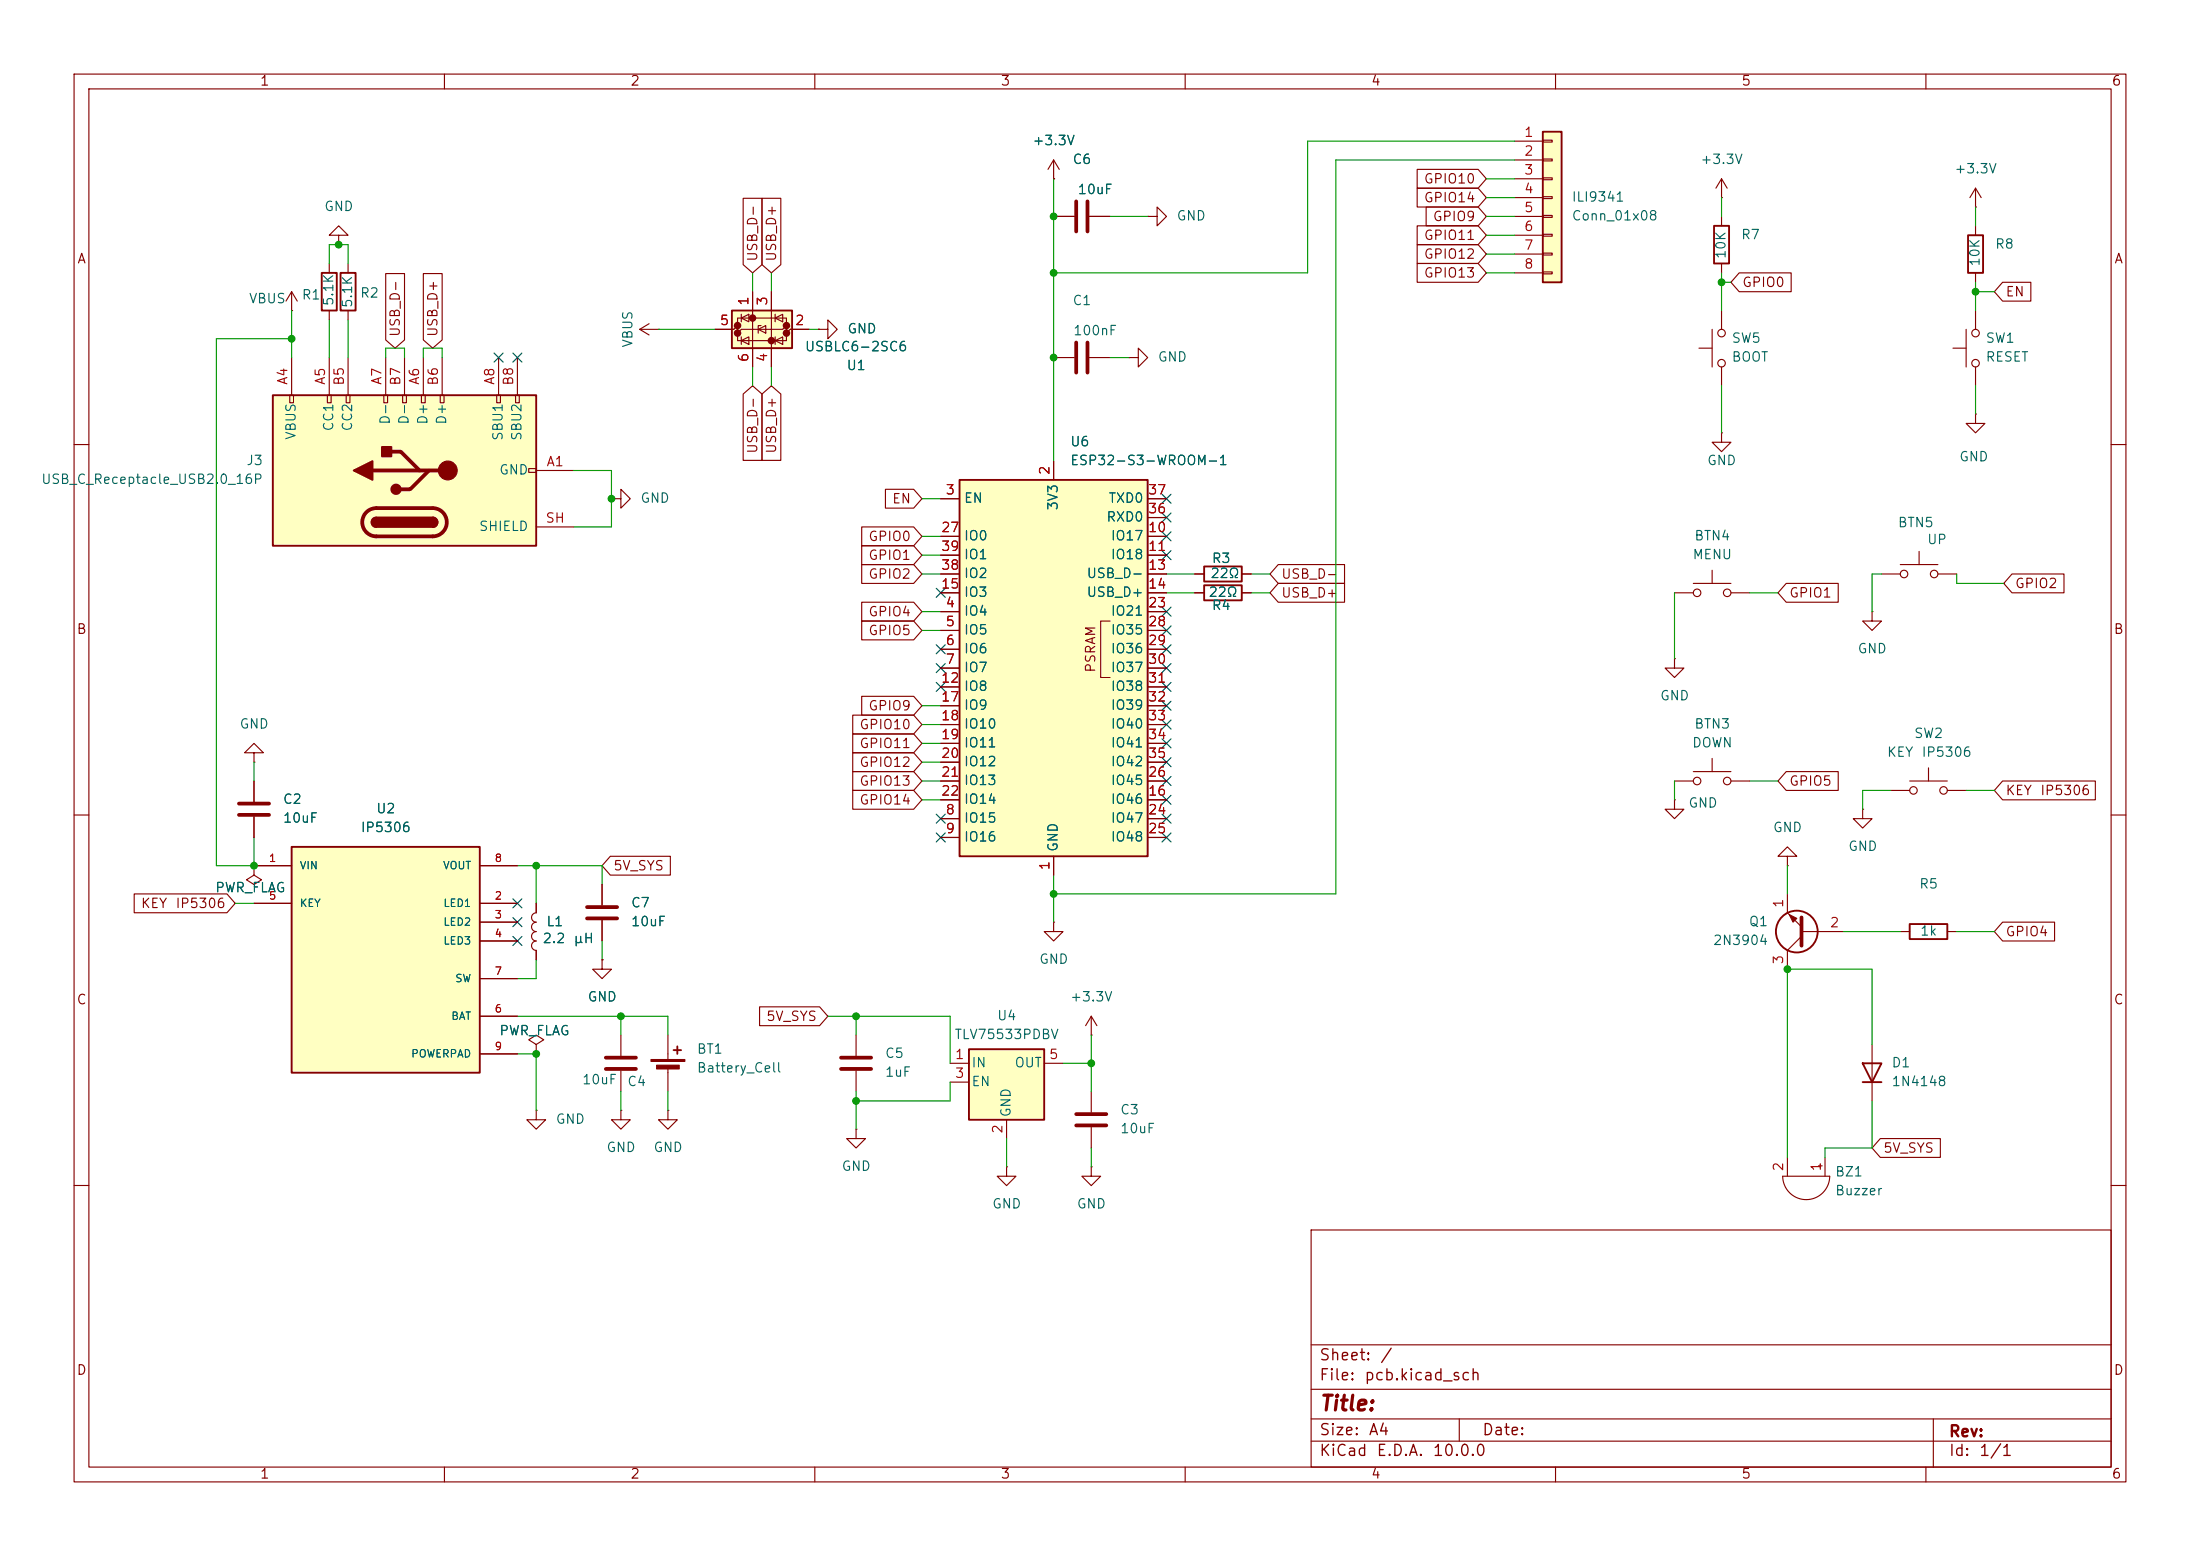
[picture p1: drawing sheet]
<svg xmlns="http://www.w3.org/2000/svg" width="297mm" height="210mm" viewBox="0 0 297 210" stroke-linecap="round" stroke-linejoin="round" font-family="sans-serif">
<g fill="none" stroke="#840000" stroke-width=".15">
<path d="M10 10h277v190h-277zM12 12h273v186h-273zM60 10v2M110 10v2M160 10v2M210 10v2M260 10v2M266.7 30.5v1.3M266.7 36.8v1.3M263.7 47h1.7M265.4 44.5v5M266.7 41.9v2.6"/>
<path d="M266.7 49.5v2.6M10 60h2M285 60h2M10 110h2M34.3 116.8v1.3l1 .6-1 .7-1-.7 1-.6M34.3 116.8h.1M285 110h2M83.8 139.7v2.8M115.6 139.7v2.8M72.4 149.9v1.2h1.3l-1.3 1.3-1.3-1.3h1.3M72.4 149.9h.1M72.4 141l1-.7-1-.6-1 .6 1 .7v1.2"/>
<path d="M72.4 142.2h.1M83.8 144.5v2.8M115.6 144.5v2.8M135.9 157.5v1.3h1.3l-1.3 1.2-1.3-1.2h1.3M135.9 157.5h.1M147.3 147.3v2.8M147.3 152.1v2.8M10 160h2M177 166h108v32h-108zM285 160h2M60 198v2M110 198v2"/>
<path d="M160 198v2M177 194.5h108M177 191.5h108M177 187.5h108M177 181.5h108M197 191.5v3M210 198v2M260 198v2M261 191.5v6.5"/>
<circle cx="266.7" cy="45" r=".51"/>
<circle cx="266.7" cy="49" r=".51"/>
</g>
<path d="M81.8 142.7h4.1M81.8 144.3h4.1M113.5 142.7h4.1M113.5 144.3h4.1M145.3 150.4h4.1M145.3 151.9h4.1" fill="none" stroke="#840000" stroke-width=".51"/>
<path d="M265.7 31.8h2v5h-2z" fill="none" stroke="#840000" stroke-width=".25"/>
<path d="M36.8 53.3h35.6v20.4h-35.6z" fill="#ffffc2"/>
<g fill="none" stroke="#840000" stroke-width=".15">
<path d="M39.1 53.3h.5v1.1h-.5zM39.4 48.3v5M44.2 53.3h.5v1.1h-.5zM44.4 48.3v5M46.7 53.3h.5v1.1h-.5zM47 48.3v5M51.8 53.3h.5v1.1h-.5zM52.1 48.3v5M54.4 53.3h.5v1.1h-.5zM54.6 48.3v5M56.9 53.3h.5v1.1h-.5zM57.1 48.3v5"/>
<path d="M59.4 53.3h.5v1.1h-.5zM59.7 48.3v5M67.1 53.3h.5v1.1h-.5zM67.3 48.3v5M69.6 53.3h.5v1.1h-.5zM69.8 48.3v5M71.4 63.2h1v.6h-1zM72.4 63.5h5.1M72.4 71.1h5.1M254 77.5h2.5M256.5 76.2h5.1M259.1 74.4v1.8"/>
<path d="M261.6 77.5h2.6M252.7 82.6v1.2h1.3l-1.3 1.3-1.2-1.3h1.2M252.7 82.6h.1"/>
<circle cx="257" cy="77.5" r=".51"/>
<circle cx="261.1" cy="77.5" r=".51"/>
</g>
<path d="M36.8 53.3h35.6v20.4h-35.6zM50.8 69.9a.63 .63 0 0 0-.6 .6 .63 .63 0 0 0 .6 .6M58.4 69.9a.64 .64 0 0 1 .7 .6 .64 .64 0 0 1-.7 .6" fill="none" stroke="#840000" stroke-width=".25"/>
<path d="M49.5 69.1a1.9 1.9 0 0 1 1.3-.5h7.6a1.91 1.91 0 0 1 1.9 1.9 1.91 1.91 0 0 1-1.9 1.9h-7.6a1.91 1.91 0 0 1-1.8-1.2 1.91 1.91 0 0 1 .5-2.1zM50.3 63.5h10.2M52.8 61h1.3l2.5 2.5M57.9 63.5l-2.5 2.5h-1.3" fill="none" stroke="#840000" stroke-width=".51"/>
<g fill="#840000" stroke="#840000" stroke-width=".25">
<path d="M50.8 69.9h7.6v1.2h-7.6z"/>
<path d="M50.4 70l.4-.1v1.2a.63 .63 0 0 1-.6-.4 .63 .63 0 0 1 .2-.7z"/>
<path d="M58.4 69.9a.64 .64 0 0 1 .7 .6 .64 .64 0 0 1-.7 .6z"/>
<path d="M47.8 63.5l2.5-1.3v2.6z"/>
<path d="M51.6 60.3h1.2v1.3h-1.2z"/>
<circle cx="53.5" cy="66" r=".63"/>
</g>
<circle cx="60.5" cy="63.5" r="1.27" fill="#840000" stroke="#840000" stroke-width=".15"/>
<path d="M39.4 114.3h25.4v30.5h-25.4z" fill="#ffffc2"/>
<g fill="none" stroke="#840000" stroke-width=".25">
<path d="M43.4 36.8h2.1v5.1h-2.1zM39.4 114.3h25.4v30.5h-25.4zM257.8 124.7h5.1v2h-5.1zM90.9 141.7h1M91.4 141.2v1M251.5 143.5h2.5l-1.3 2.6zM251.5 146.1h2.5"/>
<circle cx="242.6" cy="125.7" r="2.82"/>
</g>
<g fill="none" stroke="#840000" stroke-width=".15">
<path d="M39.4 39.4l-.8 1.2M39.4 39.4l.7 1.2M39.4 39.4v2.5M44.4 35.6v1.2M45.7 31.8h1.3l-1.3-1.3-1.3 1.3h1.3v1.2M45.7 33h.1M266.7 27.9h.1M266.7 25.4l-.8 1.3M266.7 25.4l.8 1.3M266.7 25.4v2.5M39.4 41.9h.1M44.4 41.9v1.3"/>
<path d="M86.4 44.5l1.2 .7M86.4 44.5h2.5M87.6 43.7l-1.2 .8M88.9 44.5h.1M110.5 44.5h1.3v-1.3l1.2 1.3-1.2 1.2v-1.2M110.5 44.5h.1M229.4 47h1.7M231.1 44.5v5M232.4 58.4v1.3h1.3l-1.3 1.3-1.3-1.3h1.3M232.4 58.4h.1M232.4 41.9v2.6M232.4 49.5v2.6"/>
<path d="M266.7 55.9v1.3h1.3l-1.3 1.2-1.3-1.2h1.3M266.7 55.9h.1M82.5 67.3h1.3v-1.3l1.3 1.3-1.3 1.3v-1.3M82.5 67.3h.1M228.6 78.7h5.1M231.1 77v1.7M226.1 88.9v1.3h1.2l-1.2 1.2-1.3-1.2h1.3M226.1 88.9h.1M226.1 80h2.5M233.7 80h2.5M34.3 116.8h5.1M34.3 105.4v2.8"/>
<path d="M34.3 110.2v2.8M64.8 116.8h5M81.3 119.4v2.8M226.1 108v1.2h1.2l-1.2 1.3-1.3-1.3h1.3M226.1 108h.1M226.1 105.4h2.5M228.6 104.1h5.1M231.1 102.4v1.7M233.7 105.4h2.5M241.3 115.6h1.3l-1.3-1.3-1.3 1.3h1.3v1.2M241.3 116.8h.1M255.3 106.7h2.5"/>
<path d="M257.8 105.4h5.1M260.3 103.6v1.8M262.9 106.7h2.5M34.3 121.9h5.1M64.8 121.9h5M64.8 124.5h5M64.8 127h5M64.8 137.2h5M64.8 132.1h5M72.4 125.7a.64 .64 0 0 0-.6 .7 .64 .64 0 0 0 .6 .6 .63 .63 0 0 0-.6 .6 .63 .63 0 0 0 .6 .7v1.2M72.4 121.9v1.3a.64 .64 0 0 0-.6 .6 .64 .64 0 0 0 .6 .7 .63 .63 0 0 0-.6 .6 .63 .63 0 0 0 .6 .6M81.3 129.5v1.3h1.2l-1.2 1.3-1.3-1.3h1.3"/>
<path d="M81.3 129.5h.1M81.3 124.2v2.8M90.2 139.7v3.3M241.3 120.7v2.5l1.9 1.9M243.2 125.7h5.7M243.2 126.4l-1.9 1.9v2.5M256.5 125.7h1.3M262.9 125.7h1.3M64.8 142.2h5M83.8 149.9v1.2h1.3l-1.3 1.3-1.3-1.3h1.3M83.8 149.9h.1M90.2 149.9v1.2h1.2l-1.2 1.3-1.3-1.3h1.3"/>
<path d="M90.2 149.9h.1M90.2 144v3.3M115.6 152.4v1.3h1.2l-1.2 1.2-1.3-1.2h1.3M115.6 152.4h.1M147.3 157.5v1.3h1.3l-1.3 1.2-1.3-1.2h1.3M147.3 157.5h.1M240.7 158.8h6.3a3.2 3.2 0 0 1-3.2 3.1 3.2 3.2 0 0 1-3.1-3.1zM241.3 156.2v2.6M245.5 157.4h.5M245.7 157.1v.5M246.4 156.2v2.6M252.7 141v7.6"/>
<circle cx="232.4" cy="49" r=".51"/>
<circle cx="232.4" cy="45" r=".51"/>
<circle cx="229.1" cy="80" r=".51"/>
<circle cx="233.2" cy="80" r=".51"/>
<circle cx="229.1" cy="105.4" r=".51"/>
<circle cx="233.2" cy="105.4" r=".51"/>
<circle cx="258.3" cy="106.7" r=".51"/>
<circle cx="262.4" cy="106.7" r=".51"/>
</g>
<g fill="#840000" stroke="#840000" stroke-width=".15">
<path d="M87.9 143h4.6v.3h-4.6z"/>
<path d="M88.6 143.8h3.1v.5h-3.1z"/>
<path d="M241.6 123.4l1 .6-.5 .5z"/>
</g>
<path d="M32.3 108.5h4M32.3 110h4M79.2 122.4h4.1M79.2 124h4.1M243.2 123.8v3.8" fill="none" stroke="#840000" stroke-width=".51"/>
<path d="M98.8 41.9h8.1v5.1h-8.1z" fill="#ffffc2"/>
<g fill="#840000" stroke="#840000" stroke-width=".51">
<circle cx="101.6" cy="42.9" r=".25"/>
<circle cx="99.6" cy="43.9" r=".25"/>
<circle cx="106.2" cy="43.9" r=".25"/>
<circle cx="99.6" cy="45" r=".25"/>
<circle cx="106.2" cy="45" r=".25"/>
<circle cx="104.1" cy="46" r=".25"/>
</g>
<g fill="none" stroke="#840000" stroke-width=".15">
<path d="M101.6 39.4v10.1M104.1 39.4v10.1M232.4 29.2v1.3M232.4 35.6v1.2M96.5 44.5h2.6l.5-.6v1.1l.5-.5h5.6l.5-.6v1.1l.5-.5h2.5M99.6 43.9v-1h6.6v1M99.6 45v1h6.6v-1M100.1 42.9l1-.5v1zM100.1 46l1-.5v1zM100.1 42.4v1M100.1 45.5v1M102.4 44.5l1-.6v1.1z"/>
<path d="M102.7 43.9h-.3v1.1M104.6 42.9l1.1-.5v1zM104.6 46l1.1-.5v1zM104.6 42.4v1M104.6 45.5v1"/>
</g>
<path d="M231.4 30.5h2v5.1h-2zM98.8 41.9h8.1v5.1h-8.1z" fill="none" stroke="#840000" stroke-width=".25"/>
<path d="M208.3 17.8h2.5v20.3h-2.5z" fill="#ffffc2"/>
<path d="M208.3 17.8h2.5v20.3h-2.5z" fill="none" stroke="#840000" stroke-width=".25"/>
<g fill="none" stroke="#840000" stroke-width=".15">
<path d="M204.5 19.1h3.8M208.3 18.9h1.2v.3h-1.2zM142.2 24.1h.1M142.2 29.2h2.8M142.2 21.6l-.7 1.3M142.2 21.6l.8 1.3M142.2 21.6v2.5M147.1 29.2h2.8M154.9 29.2h1.3v-1.3l1.3 1.3-1.3 1.3v-1.3M154.9 29.2h.1M204.5 21.6h3.8M204.5 24.1h3.8"/>
<path d="M204.5 26.7h3.8M204.5 29.2h3.8M204.5 31.8h3.8M204.5 34.3h3.8M204.5 36.8h3.8M208.3 21.5h1.2v.2h-1.2zM208.3 24h1.2v.3h-1.2zM208.3 26.5h1.2v.3h-1.2zM208.3 29.1h1.2v.2h-1.2zM208.3 31.6h1.2v.3h-1.2zM208.3 34.2h1.2v.2h-1.2zM208.3 36.7h1.2v.3h-1.2z"/>
<path d="M232.4 26.7h.1M232.4 24.1l-.8 1.3M232.4 24.1l.8 1.3M232.4 24.1v2.6M152.4 48.3h1.3v-1.3l1.2 1.3-1.2 1.2v-1.2M152.4 48.3h.1M34.3 101.6h1.3l-1.3-1.3-1.3 1.3h1.3v1.3M34.3 102.9h.1"/>
</g>
<path d="M145.3 27.2v4M146.8 27.2v4" fill="none" stroke="#840000" stroke-width=".51"/>
<path d="M129.5 64.8h25.4v50.8h-25.4z" fill="#ffffc2"/>
<path d="M46 36.8h2v5.1h-2zM129.5 64.8h25.4v50.8h-25.4zM162.6 79h5v2h-5zM162.6 76.5h5v2h-5z" fill="none" stroke="#840000" stroke-width=".25"/>
<g fill="none" stroke="#840000" stroke-width=".15">
<path d="M47 35.6v1.2M47 41.9v1.3M142.2 48.3h2.8M147.1 48.3h2.8M127 67.3h2.5M127 72.4h2.5M127 74.9h2.5M127 77.5h2.5M142.2 62.2v2.6M154.9 67.3h2.6M154.9 72.4h2.6M154.9 74.9h2.6"/>
<path d="M154.9 77.5h2.6M154.9 69.9h2.6M161.3 77.5h1.3M167.6 77.5h1.3M127 82.6h2.5M127 85.1h2.5M127 87.6h2.5M127 90.2h2.5M127 92.7h2.5M127 80h2.5M127 95.3h2.5M127 97.8h2.5"/>
<path d="M149.9 83.8h-1.3v7.6h1.3M154.9 82.6h2.6M154.9 85.1h2.6M154.9 87.6h2.6M154.9 90.2h2.6M154.9 92.7h2.6M154.9 80h2.6M154.9 95.3h2.6M154.9 97.8h2.6M161.3 80h1.3M167.6 80h1.3M127 110.5h2.5"/>
<path d="M127 113h2.5M127 108h2.5M127 100.3h2.5M127 102.9h2.5M127 105.4h2.5M142.2 115.6v2.5M154.9 110.5h2.6M154.9 113h2.6M154.9 108h2.6M154.9 100.3h2.6M154.9 102.9h2.6M154.9 105.4h2.6"/>
<path d="M251.5 109.2v1.3h1.2l-1.2 1.3-1.3-1.3h1.3M251.5 109.2h.1M142.2 124.5v1.2h1.3l-1.3 1.3-1.2-1.3h1.2M142.2 124.5h.1"/>
</g>
<path d="M145.3 46.2v4.1M146.8 46.2v4.1" fill="none" stroke="#840000" stroke-width=".51"/>
<path d="M130.8 141.6h10.2v9.5h-10.2z" fill="#ffffc2"/>
<path d="M130.8 141.6h10.2v9.5h-10.2z" fill="none" stroke="#840000" stroke-width=".25"/>
<g fill="none" stroke="#840000" stroke-width=".15">
<path d="M52.1 36.9h2.5v9l-1.3 1.1-1.2-1.1zM57.1 36.9h2.6v9l-1.3 1.1-1.3-1.1zM100.3 26.8h2.6v8.9l-1.3 1.1-1.3-1.1zM101.6 39.4v2.5M102.9 26.8h2.5v8.9l-1.3 1.1-1.2-1.1zM104.1 39.4v2.5M142.2 24.1h.1M142.2 29.2h2.8M147.1 29.2h2.8M191.3 22.9h8.2l1.2 1.2-1.2 1.3h-8.2zM191.3 35.6h8.2l1.2 1.2-1.2 1.3h-8.2zM191.3 33h8.2l1.2 1.3-1.2 1.3h-8.2z"/>
<path d="M191.3 25.4h8.2l1.2 1.3-1.2 1.2h-8.2zM191.3 30.5h8.2l1.2 1.3-1.2 1.2h-8.2zM192.5 27.9h7l1.2 1.3-1.2 1.3h-7zM234.8 36.8h7v2.6h-7l-1.1-1.3zM270.4 38.1h3.8v2.5h-3.8l-1.2-1.2zM96.5 44.5h2.6M100.3 53.2l1.3-1.1 1.3 1.1v8.9h-2.6zM101.6 47v2.5M102.9 53.2l1.2-1.1 1.3 1.1v8.9h-2.5zM104.1 47v2.5M106.7 44.5h2.5M110.5 44.5h.1"/>
<path d="M116.3 76.2h7l1.2 1.3-1.2 1.2h-7zM116.3 73.7h7l1.2 1.2-1.2 1.3h-7zM116.3 71.1h7l1.2 1.3-1.2 1.3h-7zM119.5 66h3.8l1.2 1.3-1.2 1.3h-3.8zM127 67.3h2.5M127 72.4h2.5M127 74.9h2.5M127 77.5h2.5M142.2 62.2v2.6M154.9 67.3h2.6M154.9 72.4h2.6M154.9 74.9h2.6"/>
<path d="M154.9 77.5h2.6M154.9 69.9h2.6M161.3 77.5h1.3M167.6 77.5h1.3M172.6 78.7h8.9v2.6h-8.9l-1.2-1.3zM172.6 76.2h8.9v2.5h-8.9l-1.2-1.2zM241.1 78.7h7.1v2.6h-7.1l-1.1-1.3zM271.6 77.5h7v2.5h-7l-1.1-1.3zM115.1 96.5h8.2l1.2 1.3-1.2 1.3h-8.2zM115.1 99.1h8.2l1.2 1.2-1.2 1.3h-8.2zM116.3 94h7l1.2 1.3-1.2 1.2h-7zM116.3 81.3h7l1.2 1.3-1.2 1.2h-7z"/>
<path d="M116.3 83.8h7l1.2 1.3-1.2 1.3h-7zM127 82.6h2.5M127 85.1h2.5M127 87.6h2.5M127 90.2h2.5M127 92.7h2.5M127 80h2.5M127 95.3h2.5M127 97.8h2.5M154.9 82.6h2.6M154.9 85.1h2.6M154.9 87.6h2.6"/>
<path d="M154.9 90.2h2.6M154.9 92.7h2.6M154.9 80h2.6M154.9 95.3h2.6M154.9 97.8h2.6M161.3 80h1.3M167.6 80h1.3M34.3 116.8h.1M34.3 116.8h5.1M34.3 105.4v2.8M34.3 110.2v2.8M64.8 116.8h5"/>
<path d="M81.3 119.4v2.8M82.4 115.6h8.1v2.5h-8.1l-1.1-1.3zM115.1 101.6h8.2l1.2 1.3-1.2 1.2h-8.2zM115.1 104.1h8.2l1.2 1.3-1.2 1.3h-8.2zM115.1 106.7h8.2l1.2 1.3-1.2 1.2h-8.2zM127 110.5h2.5M127 113h2.5M127 108h2.5M127 100.3h2.5M127 102.9h2.5M127 105.4h2.5M142.2 115.6v2.5"/>
<path d="M154.9 110.5h2.6M154.9 113h2.6M154.9 108h2.6M154.9 100.3h2.6M154.9 102.9h2.6M154.9 105.4h2.6M241.1 104.1h7.1v2.6h-7.1l-1.1-1.3zM270.4 105.4h12.5v2.6h-12.5l-1.2-1.3zM18.1 120.6h12.5l1.1 1.3-1.1 1.3h-12.5zM34.3 121.9h5.1M64.8 121.9h5M64.8 124.5h5"/>
<path d="M64.8 127h5M64.8 137.2h5M64.8 132.1h5M72.4 121.9v1.3M72.4 128.3v1.2M81.3 129.5h.1M81.3 124.2v2.8M102.5 135.9h8.1l1.2 1.3-1.2 1.2h-8.1zM147.3 139.7h.1M147.3 137.2l-.7 1.2M147.3 137.2l.8 1.2M147.3 137.2v2.5"/>
<path d="M270.4 124.5h7v2.5h-7l-1.2-1.3zM64.8 142.2h5M72.4 142.2h.1M128.3 143.5h2.5M128.3 146.1h2.5M135.9 151.1v2.6M141 143.5h2.5M253.8 153.7h8.1v2.5h-8.1l-1.1-1.3z"/>
</g>
<g fill="none" stroke="#009600" stroke-width=".15">
<path d="M204.5 19.1h-28v17.7h-34.3M44.4 35.6v-2.6h2.6v2.6M101.6 36.8v2.6M104.1 36.8v2.6M142.2 24.1v38.1M149.9 29.2h5M200.7 31.8h3.8M200.7 29.2h3.8M200.7 36.8h3.8M200.7 24.1h3.8M200.7 34.3h3.8M200.7 26.7h3.8"/>
<path d="M204.5 21.6h-24.2v99.1h-38.1M232.4 38.1h1.3M232.4 26.7v2.5M232.4 36.8v5.1M266.7 39.4h2.5M266.7 27.9v2.6M266.7 38.1v3.8M39.4 41.9v6.4M39.4 45.7h-10.2v71.1h5.1v-3.8M44.4 43.2v5.1M47 43.2v5.1M52.1 48.3v-1.3h2.5v1.3"/>
<path d="M57.1 48.3v-1.3h2.6v1.3M88.9 44.5h7.6M101.6 49.5v2.6M104.1 49.5v2.6M109.2 44.5h1.3M149.9 48.3h2.5M232.4 52.1v6.3M266.7 52.1v3.8M77.5 63.5h5v7.6h-5M124.5 77.5h2.5M124.5 67.3h2.5M124.5 72.4h2.5"/>
<path d="M124.5 74.9h2.5M157.5 77.5h3.8M168.9 77.5h2.5M254 77.5h-1.3v5.1M264.2 77.5v1.2h6.3M124.5 95.3h2.5M124.5 97.8h2.5M124.5 82.6h2.5M124.5 85.1h2.5M157.5 80h3.8M168.9 80h2.5M226.1 80v8.9"/>
<path d="M236.2 80h3.8M34.3 102.9v2.5M69.8 116.8h11.5v2.6M72.4 116.8v5.1M124.5 102.9h2.5M124.5 100.3h2.5M124.5 105.4h2.5M124.5 108h2.5M142.2 118.1v6.4M226.1 105.4v2.6M236.2 105.4h3.8M241.3 116.8v3.9"/>
<path d="M255.3 106.7h-3.8v2.5M265.4 106.7h3.8M31.7 121.9h2.6M69.8 137.2h20.4v2.5M72.4 129.5v2.6h-2.6M81.3 127v2.5M83.8 137.2v2.5M111.8 137.2h16.5v6.3M115.6 137.2v2.5M147.3 139.7v7.6M248.9 125.7h7.6M264.2 125.7h5"/>
<path d="M69.8 142.2h2.6v7.7M83.8 147.3v2.6M90.2 147.3v2.6M115.6 147.3v5.1M128.3 146.1v2.5h-12.7M135.9 153.7v3.8M143.5 143.5h3.8M147.3 154.9v2.6M252.7 141v-10.2h-11.4v25.4M252.7 148.6v6.3h-6.3v1.3"/>
</g>
<g fill="none" stroke="#000084" stroke-width=".15">
<path d="M66.7 47.7l1.2 1.2M67.9 47.7l-1.2 1.2M69.2 47.7l1.3 1.2M70.5 47.7l-1.3 1.2M126.4 79.4l1.2 1.2M127.6 79.4l-1.2 1.2M156.9 66.7l1.2 1.2M156.9 69.2l1.2 1.3M156.9 74.3l1.2 1.2M156.9 71.8l1.2 1.2M158.1 66.7l-1.2 1.2M158.1 69.2l-1.2 1.3"/>
<path d="M158.1 74.3l-1.2 1.2M158.1 71.8l-1.2 1.2M126.4 89.6l1.2 1.2M126.4 87l1.2 1.2M126.4 92.1l1.2 1.2M127.6 89.6l-1.2 1.2M127.6 87l-1.2 1.2M127.6 92.1l-1.2 1.2M156.9 99.7l1.2 1.2M156.9 84.5l1.2 1.2M156.9 81.9l1.2 1.3M156.9 97.2l1.2 1.2"/>
<path d="M156.9 87l1.2 1.2M156.9 94.6l1.2 1.3M156.9 89.6l1.2 1.2M156.9 92.1l1.2 1.2M158.1 99.7l-1.2 1.2M158.1 81.9l-1.2 1.3M158.1 84.5l-1.2 1.2M158.1 97.2l-1.2 1.2M158.1 87l-1.2 1.2M158.1 94.6l-1.2 1.3M158.1 89.6l-1.2 1.2M158.1 92.1l-1.2 1.2"/>
<path d="M126.4 112.4l1.2 1.2M126.4 109.9l1.2 1.2M127.6 112.4l-1.2 1.2M127.6 109.9l-1.2 1.2M156.9 102.3l1.2 1.2M156.9 112.4l1.2 1.2M156.9 109.9l1.2 1.2M156.9 104.8l1.2 1.2M156.9 107.3l1.2 1.3M158.1 102.3l-1.2 1.2M158.1 112.4l-1.2 1.2M158.1 109.9l-1.2 1.2"/>
<path d="M158.1 104.8l-1.2 1.2M158.1 107.3l-1.2 1.3M69.2 123.9l1.3 1.2M69.2 121.3l1.3 1.2M69.2 126.4l1.3 1.2M70.5 123.9l-1.3 1.2M70.5 121.3l-1.3 1.2M70.5 126.4l-1.3 1.2"/>
</g>
<g fill="#009600" stroke="#009600" stroke-width=".14">
<circle cx="72.4" cy="142.2" r=".46"/>
<circle cx="83.8" cy="137.2" r=".46"/>
<circle cx="142.2" cy="29.2" r=".46"/>
<circle cx="142.2" cy="48.3" r=".46"/>
<circle cx="142.2" cy="36.8" r=".46"/>
<circle cx="34.3" cy="116.8" r=".46"/>
<circle cx="72.4" cy="116.8" r=".46"/>
<circle cx="45.7" cy="33" r=".46"/>
<circle cx="39.4" cy="45.7" r=".46"/>
<circle cx="266.7" cy="39.4" r=".46"/>
<circle cx="82.5" cy="67.3" r=".46"/>
<circle cx="142.2" cy="120.7" r=".46"/>
<circle cx="115.6" cy="137.2" r=".46"/>
<circle cx="147.3" cy="143.5" r=".46"/>
<circle cx="115.6" cy="148.6" r=".46"/>
<circle cx="232.4" cy="38.1" r=".46"/>
<circle cx="241.3" cy="130.8" r=".46"/>
</g>
<text font-size="2" fill="#840000" x="178" y="190.9">Title:</text>
<g font-size="1.5" fill="#840000">
<text x="178" y="184">Sheet:</text>
<text x="186.2" y="184">/</text>
<text x="178" y="186.7">File:</text>
<text x="184.1" y="186.7">pcb.kicad_sch</text>
<text x="178" y="196.9">KiCad</text>
<text x="178" y="194.1">Size:</text>
<text x="184.7" y="194.1">A4</text>
<text x="185.7" y="196.9">E.D.A.</text>
<text x="193.3" y="196.9">10.0.0</text>
<text x="200" y="194.1">Date:</text>
<text x="263" y="194.3">Rev:</text>
<text x="263" y="196.9">Id:</text>
<text x="267.1" y="196.9">1/1</text>
</g>
<g font-size="1.3" fill="#840000">
<text x="35" y="11.9">1</text>
<text x="85" y="11.9">2</text>
<text x="135" y="11.9">3</text>
<text x="185" y="11.9">4</text>
<text x="235" y="11.9">5</text>
<text x="285" y="11.9">6</text>
<text x="192.1" y="25.1">GPIO10</text>
<text x="192.1" y="27.6">GPIO14</text>
<text x="10.3" y="35.9">A</text>
<text x="102.6" y="35.4" transform="rotate(-90 102.6 35.4)">USB_D-</text>
<text x="105.1" y="35.4" transform="rotate(-90 105.1 35.4)">USB_D+</text>
<text x="192.1" y="35.2">GPIO12</text>
<text x="192.1" y="32.7">GPIO11</text>
<text x="193.3" y="30.2">GPIO9</text>
<text x="285.3" y="35.9">A</text>
<text x="192.1" y="37.8">GPIO13</text>
<text x="235.1" y="39.1">GPIO0</text>
<text x="270.7" y="40.3">EN</text>
<text x="54.3" y="45.6" transform="rotate(-90 54.3 45.6)">USB_D-</text>
<text x="59.4" y="45.6" transform="rotate(-90 59.4 45.6)">USB_D+</text>
<text x="102.6" y="61.3" transform="rotate(-90 102.6 61.3)">USB_D-</text>
<text x="105.1" y="61.3" transform="rotate(-90 105.1 61.3)">USB_D+</text>
<text x="120.3" y="68.3">EN</text>
<text x="117.1" y="75.9">GPIO1</text>
<text x="117.1" y="73.3">GPIO0</text>
<text x="117.1" y="78.4">GPIO2</text>
<text x="117.1" y="83.5">GPIO4</text>
<text x="172.9" y="81">USB_D+</text>
<text x="172.9" y="78.4">USB_D-</text>
<text x="241.5" y="81">GPIO1</text>
<text x="271.9" y="79.7">GPIO2</text>
<text x="10.3" y="85.9">B</text>
<text x="117.1" y="86">GPIO5</text>
<text x="285.3" y="85.9">B</text>
<text x="148.2" y="90.9" transform="rotate(-90 148.2 90.9)">PSRAM</text>
<text x="115.9" y="98.7">GPIO10</text>
<text x="115.9" y="101.3">GPIO11</text>
<text x="117.1" y="96.2">GPIO9</text>
<text x="115.9" y="103.8">GPIO12</text>
<text x="115.9" y="106.4">GPIO13</text>
<text x="241.5" y="106.4">GPIO5</text>
<text x="270.7" y="107.6">KEY</text>
<text x="275.3" y="107.6">IP5306</text>
<text x="115.9" y="108.9">GPIO14</text>
<text x="82.7" y="117.8">5V_SYS</text>
<text x="18.9" y="122.9">KEY</text>
<text x="23.6" y="122.9">IP5306</text>
<text x="270.7" y="126.7">GPIO4</text>
<text x="10.3" y="135.9">C</text>
<text x="285.3" y="135.9">C</text>
<text x="103.4" y="138.1">5V_SYS</text>
<text x="254.2" y="155.9">5V_SYS</text>
<text x="10.3" y="185.9">D</text>
<text x="285.3" y="185.9">D</text>
<text x="35" y="199.9">1</text>
<text x="85" y="199.9">2</text>
<text x="135" y="199.9">3</text>
<text x="185" y="199.9">4</text>
<text x="235" y="199.9">5</text>
<text x="285" y="199.9">6</text>
</g>
<g font-size="1.3" fill="#006464">
<text x="139.3" y="19.9">+3.3V</text>
<text x="144.7" y="22.5">C6</text>
<text x="229.5" y="22.5">+3.3V</text>
<text x="263.8" y="23.7">+3.3V</text>
<text x="43.7" y="28.8">GND</text>
<text x="145.4" y="26.5">10uF</text>
<text x="212.1" y="27.5">ILI9341</text>
<text x="158.8" y="30.1">GND</text>
<text x="212.1" y="30.1">Conn_01x08</text>
<text x="233.3" y="35" transform="rotate(-90 233.3 35)">10K</text>
<text x="235" y="32.6">R7</text>
<text x="269.2" y="33.9">R8</text>
<text x="33.5" y="41.2">VBUS</text>
<text x="40.6" y="40.7">R1</text>
<text x="45.3" y="41.4" transform="rotate(-90 45.3 41.4)">5.1K</text>
<text x="47.9" y="41.6" transform="rotate(-90 47.9 41.6)">5.1K</text>
<text x="48.5" y="40.5">R2</text>
<text x="144.7" y="41.5">C1</text>
<text x="267.6" y="36.1" transform="rotate(-90 267.6 36.1)">10K</text>
<text x="85.7" y="47" transform="rotate(-90 85.7 47)">VBUS</text>
<text x="108.6" y="47.7">USBLC6-2SC6</text>
<text x="114.3" y="45.3">GND</text>
<text x="144.8" y="45.6">100nF</text>
<text x="233.7" y="46.6">SW5</text>
<text x="268" y="46.6">SW1</text>
<text x="114.2" y="50.3">U1</text>
<text x="156.2" y="49.1">GND</text>
<text x="233.7" y="49.1">BOOT</text>
<text x="268" y="49.1">RESET</text>
<text x="40.2" y="59.5" transform="rotate(-90 40.2 59.5)">VBUS</text>
<text x="45.3" y="58.3" transform="rotate(-90 45.3 58.3)">CC1</text>
<text x="47.9" y="58.3" transform="rotate(-90 47.9 58.3)">CC2</text>
<text x="52.9" y="57.4" transform="rotate(-90 52.9 57.4)">D-</text>
<text x="55.5" y="57.4" transform="rotate(-90 55.5 57.4)">D-</text>
<text x="58" y="57.4" transform="rotate(-90 58 57.4)">D+</text>
<text x="60.6" y="57.4" transform="rotate(-90 60.6 57.4)">D+</text>
<text x="68.2" y="59.6" transform="rotate(-90 68.2 59.6)">SBU1</text>
<text x="70.7" y="59.6" transform="rotate(-90 70.7 59.6)">SBU2</text>
<text x="5.5" y="65.6">USB_C_Receptacle_USB2.0_16P</text>
<text x="33.2" y="63.1">J3</text>
<text x="67.3" y="64.4">GND</text>
<text x="144.4" y="60.6">U6</text>
<text x="144.4" y="63.1">ESP32-S3-WROOM-1</text>
<text x="230.4" y="63.1">GND</text>
<text x="264.4" y="62.6">GND</text>
<text x="64.6" y="72">SHIELD</text>
<text x="86.4" y="68.2">GND</text>
<text x="130" y="68.2">EN</text>
<text x="143.1" y="69" transform="rotate(-90 143.1 69)">3V3</text>
<text x="149.3" y="70.7">RXD0</text>
<text x="149.6" y="68.2">TXD0</text>
<text x="256.1" y="71.5">BTN5</text>
<text x="130" y="73.3">IO0</text>
<text x="130" y="75.8">IO1</text>
<text x="149.9" y="73.3">IO17</text>
<text x="149.9" y="75.8">IO18</text>
<text x="163.5" y="76.3">R3</text>
<text x="228.4" y="75.8">MENU</text>
<text x="228.6" y="73.3">BTN4</text>
<text x="260.1" y="73.8">UP</text>
<text x="130" y="83.4">IO4</text>
<text x="130" y="80.9">IO3</text>
<text x="130" y="78.3">IO2</text>
<text x="146.6" y="78.3">USB_D-</text>
<text x="146.6" y="80.9">USB_D+</text>
<text x="149.9" y="83.4">IO21</text>
<text x="163.1" y="80.9">22Ω</text>
<text x="163.3" y="78.3">22Ω</text>
<text x="163.5" y="82.7">R4</text>
<text x="130" y="86">IO5</text>
<text x="130" y="88.5">IO6</text>
<text x="149.9" y="86">IO35</text>
<text x="149.9" y="88.5">IO36</text>
<text x="250.7" y="88.5">GND</text>
<text x="130" y="91">IO7</text>
<text x="130" y="93.6">IO8</text>
<text x="149.9" y="91">IO37</text>
<text x="149.9" y="93.6">IO38</text>
<text x="224" y="94.8">GND</text>
<text x="32.3" y="98.7">GND</text>
<text x="130" y="96.1">IO9</text>
<text x="130" y="98.7">IO10</text>
<text x="130" y="101.2">IO11</text>
<text x="149.9" y="96.1">IO39</text>
<text x="149.9" y="98.7">IO40</text>
<text x="149.9" y="101.2">IO41</text>
<text x="228.3" y="101.2">DOWN</text>
<text x="228.6" y="98.7">BTN3</text>
<text x="258.3" y="99.9">SW2</text>
<text x="130" y="103.7">IO12</text>
<text x="130" y="106.3">IO13</text>
<text x="149.9" y="106.3">IO45</text>
<text x="149.9" y="103.7">IO42</text>
<text x="254.7" y="102.5">KEY</text>
<text x="259.3" y="102.5">IP5306</text>
<text x="38.1" y="108.8">C2</text>
<text x="38.1" y="111.4">10uF</text>
<text x="48.6" y="112.6">IP5306</text>
<text x="50.7" y="110.1">U2</text>
<text x="130" y="111.4">IO15</text>
<text x="130" y="113.9">IO16</text>
<text x="130" y="108.8">IO14</text>
<text x="149.9" y="108.8">IO46</text>
<text x="149.9" y="111.4">IO47</text>
<text x="149.9" y="113.9">IO48</text>
<text x="227.8" y="109.3">GND</text>
<text x="239.3" y="112.6">GND</text>
<text x="143.1" y="115.1" transform="rotate(-90 143.1 115.1)">GND</text>
<text x="249.4" y="115.2">GND</text>
<text x="29" y="120.8">PWR_FLAG</text>
<text x="73.7" y="125.3">L1</text>
<text x="85.1" y="122.8">C7</text>
<text x="85.1" y="125.3">10uF</text>
<text x="236" y="125.3">Q1</text>
<text x="259" y="120.2">R5</text>
<text x="73.2" y="127.6">2.2</text>
<text x="77.4" y="127.6">µH</text>
<text x="140.2" y="130.4">GND</text>
<text x="231.2" y="127.9">2N3904</text>
<text x="259.1" y="126.6">1k</text>
<text x="79.2" y="135.5">GND</text>
<text x="144.4" y="135.5">+3.3V</text>
<text x="67.3" y="140.1">PWR_FLAG</text>
<text x="94" y="142.5">BT1</text>
<text x="119.4" y="143.1">C5</text>
<text x="128.8" y="140.6">TLV75533PDBV</text>
<text x="134.5" y="138">U4</text>
<text x="78.5" y="146.7">10uF</text>
<text x="84.6" y="146.9">C4</text>
<text x="94" y="145.1">Battery_Cell</text>
<text x="119.4" y="145.6">1uF</text>
<text x="131.1" y="144.4">IN</text>
<text x="131.1" y="146.9">EN</text>
<text x="136.9" y="144.4">OUT</text>
<text x="255.3" y="144.4">D1</text>
<text x="255.3" y="146.9">1N4148</text>
<text x="74.9" y="152">GND</text>
<text x="81.8" y="155.8">GND</text>
<text x="88.1" y="155.8">GND</text>
<text x="136.8" y="150.9" transform="rotate(-90 136.8 150.9)">GND</text>
<text x="151.1" y="150.7">C3</text>
<text x="151.1" y="153.3">10uF</text>
<text x="113.5" y="158.3">GND</text>
<text x="247.7" y="159.1">BZ1</text>
<text x="247.7" y="161.6">Buzzer</text>
<text x="133.9" y="163.4">GND</text>
<text x="145.3" y="163.4">GND</text>
</g>
<g font-size="1.3" fill="#a90000">
<text x="205.7" y="18.8">1</text>
<text x="205.7" y="21.3">2</text>
<text x="205.7" y="23.9">3</text>
<text x="205.7" y="26.4">4</text>
<text x="205.7" y="29">5</text>
<text x="205.7" y="31.5">6</text>
<text x="205.7" y="34">7</text>
<text x="101.3" y="41.3" transform="rotate(-90 101.3 41.3)">1</text>
<text x="103.9" y="41.3" transform="rotate(-90 103.9 41.3)">3</text>
<text x="205.7" y="36.6">8</text>
<text x="97.1" y="44.2">5</text>
<text x="107.2" y="44.2">2</text>
<text x="39.1" y="52.1" transform="rotate(-90 39.1 52.1)">A4</text>
<text x="44.2" y="52.1" transform="rotate(-90 44.2 52.1)">A5</text>
<text x="46.7" y="52.1" transform="rotate(-90 46.7 52.1)">B5</text>
<text x="51.8" y="52.1" transform="rotate(-90 51.8 52.1)">A7</text>
<text x="54.4" y="52.1" transform="rotate(-90 54.4 52.1)">B7</text>
<text x="56.9" y="52.1" transform="rotate(-90 56.9 52.1)">A6</text>
<text x="59.4" y="52.1" transform="rotate(-90 59.4 52.1)">B6</text>
<text x="67.1" y="52.1" transform="rotate(-90 67.1 52.1)">A8</text>
<text x="69.6" y="52.1" transform="rotate(-90 69.6 52.1)">B8</text>
<text x="101.3" y="49" transform="rotate(-90 101.3 49)">6</text>
<text x="103.9" y="49" transform="rotate(-90 103.9 49)">4</text>
<text x="73.7" y="63.2">A1</text>
<text x="142" y="64.2" transform="rotate(-90 142 64.2)">2</text>
<text x="73.6" y="70.9">SH</text>
<text x="127.6" y="67.1">3</text>
<text x="154.9" y="69.6">36</text>
<text x="154.9" y="67.1">37</text>
<text x="127" y="72.1">27</text>
<text x="127" y="77.2">38</text>
<text x="127" y="74.7">39</text>
<text x="154.9" y="72.1">10</text>
<text x="154.9" y="74.7">11</text>
<text x="154.9" y="77.2">13</text>
<text x="127" y="79.8">15</text>
<text x="127.6" y="82.3">4</text>
<text x="154.9" y="79.8">14</text>
<text x="154.9" y="82.3">23</text>
<text x="127.6" y="84.8">5</text>
<text x="127.6" y="87.4">6</text>
<text x="127.6" y="89.9">7</text>
<text x="154.9" y="84.8">28</text>
<text x="154.9" y="87.4">29</text>
<text x="154.9" y="89.9">30</text>
<text x="127" y="92.5">12</text>
<text x="127" y="95">17</text>
<text x="154.9" y="92.5">31</text>
<text x="154.9" y="95">32</text>
<text x="127" y="97.5">18</text>
<text x="127" y="100.1">19</text>
<text x="154.9" y="97.5">33</text>
<text x="154.9" y="100.1">34</text>
<text x="127" y="102.6">20</text>
<text x="127" y="105.2">21</text>
<text x="127" y="107.7">22</text>
<text x="154.9" y="107.7">16</text>
<text x="154.9" y="105.2">26</text>
<text x="154.9" y="102.6">35</text>
<text x="127.6" y="110.2">8</text>
<text x="127.6" y="112.8">9</text>
<text x="154.9" y="110.2">24</text>
<text x="154.9" y="112.8">25</text>
<text x="142" y="117.5" transform="rotate(-90 142 117.5)">1</text>
<text x="241" y="122.6" transform="rotate(-90 241 122.6)">1</text>
<text x="246.9" y="125.5">2</text>
<text x="241" y="130.2" transform="rotate(-90 241 130.2)">3</text>
<text x="128.8" y="143.3">1</text>
<text x="141.5" y="143.3">5</text>
<text x="128.8" y="145.8">3</text>
<text x="135.6" y="153.1" transform="rotate(-90 135.6 153.1)">2</text>
<text x="241" y="158.2" transform="rotate(-90 241 158.2)">2</text>
<text x="246.1" y="158.2" transform="rotate(-90 246.1 158.2)">1</text>
</g>
<g font-size="1" fill="#a90000">
<text x="36.2" y="116.6">1</text>
<text x="66.7" y="116.6">8</text>
<text x="36.2" y="121.7">5</text>
<text x="66.7" y="121.7">2</text>
<text x="66.7" y="124.2">3</text>
<text x="66.7" y="126.7">4</text>
<text x="66.7" y="131.8">7</text>
<text x="66.7" y="136.9">6</text>
<text x="66.7" y="142">9</text>
</g>
<g font-size="1" fill="#006464">
<text x="40.4" y="117.6">VIN</text>
<text x="59.7" y="117.6">VOUT</text>
<text x="40.4" y="122.7">KEY</text>
<text x="59.8" y="122.7">LED1</text>
<text x="59.8" y="125.2">LED2</text>
<text x="59.8" y="127.7">LED3</text>
<text x="60.8" y="137.9">BAT</text>
<text x="61.4" y="132.8">SW</text>
<text x="55.4" y="143">POWERPAD</text>
</g>
</svg>
